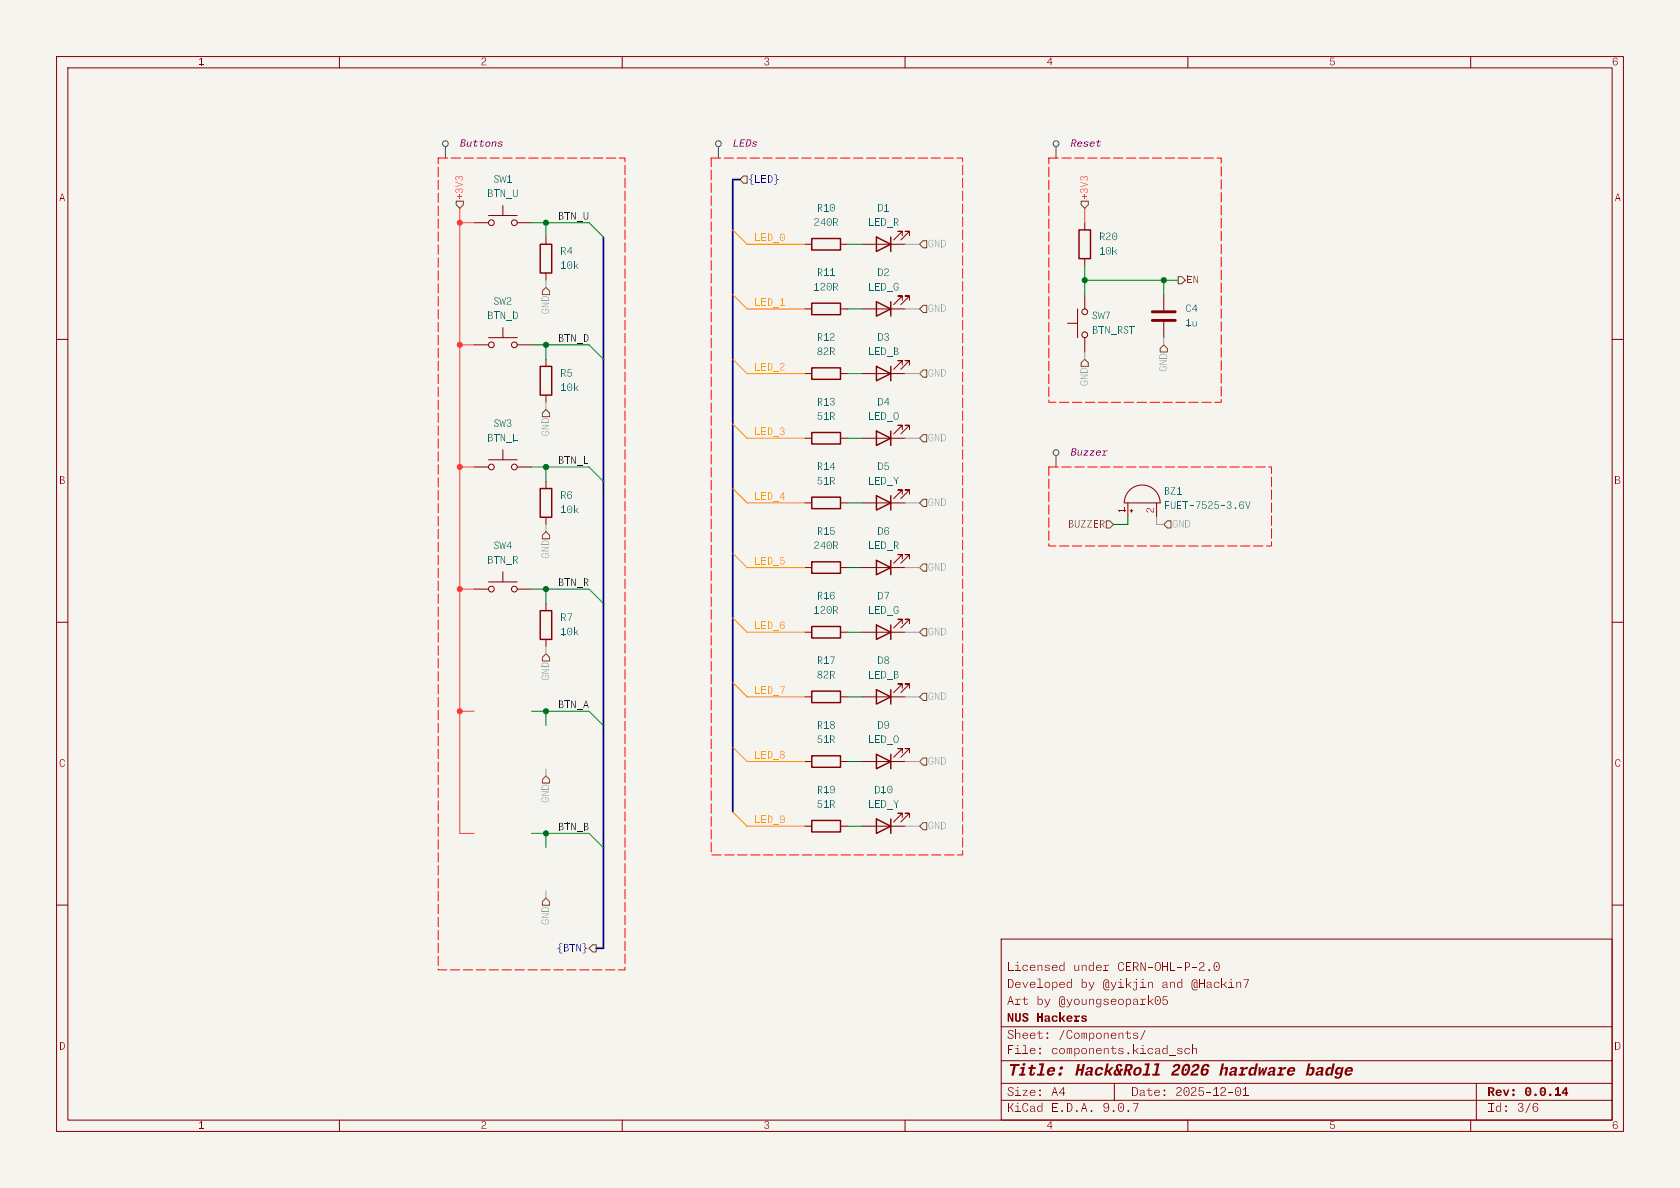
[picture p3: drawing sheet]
<svg xmlns="http://www.w3.org/2000/svg" width="297mm" height="210mm" viewBox="0 0 297 210" stroke-linecap="round" stroke-linejoin="round" font-family="sans-serif">
<path d="M0 0h297v210h-297z" fill="#f5f4ef" stroke="#f5f4ef" stroke-width=".18"/>
<g fill="none" stroke="#840000" stroke-width=".18">
<path d="M10 10h277v190h-277zM12 12h273v186h-273zM60 10v2M110 10v2M160 10v2M210 10v2M260 10v2M10 60h2M285 60h2M10 110h2M285 110h2M10 160h2"/>
<path d="M177 166h108v32h-108zM285 160h2M60 198v2M110 198v2M160 198v2M210 198v2M260 198v2"/>
</g>
<g fill="#840000">
<path d="M218.5 192.3a.57 .57 0 0 1 .7 0 .57 .57 0 0 1 .2 .7 .58 .58 0 0 1-.5 .8 .58 .58 0 0 1-.6-.8h.2a.43 .43 0 0 0 .1 .5 .43 .43 0 0 0 .6-.1l.1-.4a.43 .43 0 0 0-.2-.6 .43 .43 0 0 0-.5 .1l-.1 .5h-.2z"/>
<path d="M219.7 192.5l.5-.3-.2 .3-.3 .1z"/>
<path d="M220.1 192.2h.1v1.5h-.1z"/>
<path d="M219.7 193.6h1v.1h-1z"/>
<circle cx="205.9" cy="193.6" r=".17"/>
<circle cx="205.9" cy="192.8" r=".17"/>
<circle cx="218.9" cy="192.9" r=".15"/>
</g>
<path d="M177 194.5h108" fill="none" stroke="#840000" stroke-width=".18"/>
<g fill="#840000">
<path d="M200.3 195h1l-.6 1.5h-.1l.6-1.4h-.9z"/>
<circle cx="193" cy="196.4" r=".17"/>
</g>
<path d="M177 191.5h108" fill="none" stroke="#840000" stroke-width=".18"/>
<g fill="#840000">
<path d="M276.7 192.2h.3v1.5h-.3l.1-1.2-.5 .6h.9v.3h-1.1v-.3z"/>
<path d="M271.1 195.1l.6-.1 .2 .3-.1 .1a.37 .37 0 0 0-.5-.3 .37 .37 0 0 0-.2 .5v.1a.45 .45 0 0 0 0 .6 .45 .45 0 0 0 .6 .1 .41 .41 0 0 0-.1-.7 .41 .41 0 0 0-.6 .3 .5 .5 0 0 1 .8-.2 .5 .5 0 0 1-.1 .8 .5 .5 0 0 1-.7-.4l-.1-.6z"/>
<circle cx="183.9" cy="193.6" r=".17"/>
<circle cx="183.9" cy="192.8" r=".17"/>
<circle cx="266.3" cy="196.4" r=".17"/>
<circle cx="266.3" cy="195.6" r=".17"/>
</g>
<path d="M177 187.5h108" fill="none" stroke="#840000" stroke-width=".18"/>
<g fill="#840000">
<path d="M185.4 188.8a.64 .64 0 0 1 .8-.2 .64 .64 0 0 1 .3 .8h-1.1v-.2l.7 .1a.32 .32 0 0 0-.3-.4 .32 .32 0 0 0-.3 .3 .36 .36 0 0 0 0 .6 .36 .36 0 0 0 .6-.1h.3a.74 .74 0 0 1-1.2 .4 .74 .74 0 0 1 .2-1.3z"/>
<path d="M203.7 189.8h1.3v.3h-1.3z"/>
<path d="M227.8 188.8a.64 .64 0 0 1 .8-.2 .64 .64 0 0 1 .3 .8h-1.1l.1-.2 .7 .1a.32 .32 0 0 0-.3-.4 .32 .32 0 0 0-.3 .3 .36 .36 0 0 0 0 .6 .36 .36 0 0 0 .5-.1h.4a.74 .74 0 0 1-1.2 .4 .74 .74 0 0 1 .1-1.3z"/>
<path d="M182.2 185.4l.6-.1 .2 .5h-.9v-.1h.8a.41 .41 0 0 0-.5-.3 .41 .41 0 0 0-.3 .5 .41 .41 0 0 0 .5 .3l.4-.1a.55 .55 0 0 1-.8 .1 .55 .55 0 0 1 0-.8z"/>
<path d="M206.7 186.6h1.1v.1h-1.1z"/>
<path d="M208.2 185.4l.5-.1 .3 .3-.3-.2a.23 .23 0 0 0-.3-.1 .23 .23 0 0 0-.1 .3l.2 .1a.36 .36 0 0 1 .5 .4 .36 .36 0 0 1-.5 .2l-.3-.1-.1-.2h.1a.32 .32 0 0 0 .3 .3 .32 .32 0 0 0 .3-.4l-.3-.1a.3 .3 0 0 1-.3-.1 .3 .3 0 0 1 0-.3z"/>
<path d="M209.6 185.4l.5-.1 .3 .2-.2 .1a.39 .39 0 0 0-.5-.1 .39 .39 0 0 0 0 .6 .39 .39 0 0 0 .6-.1h.1a.55 .55 0 0 1-.9 .2 .55 .55 0 0 1 .1-.8z"/>
<path d="M210.8 184.7h.1v1.6h-.1z"/>
<path d="M210.9 185.4l.3-.1 .3 .1 .1 .9h-.1v-.7a.31 .31 0 0 0-.3-.2 .31 .31 0 0 0-.3 .2z"/>
<circle cx="187.4" cy="189.9" r=".31"/>
<circle cx="187.7" cy="188.8" r=".31"/>
<circle cx="183.9" cy="186.2" r=".17"/>
<circle cx="183.9" cy="185.4" r=".17"/>
</g>
<path d="M177 181.5h108" fill="none" stroke="#840000" stroke-width=".18"/>
<g fill="#840000">
<path d="M200.4 182.7l.5-.1 .3 .3-.3-.2a.23 .23 0 0 0-.3-.1 .23 .23 0 0 0-.1 .3l.2 .1a.36 .36 0 0 1 .5 .4 .36 .36 0 0 1-.6 .2l-.2-.1-.1-.2h.1a.32 .32 0 0 0 .3 .3 .32 .32 0 0 0 .3-.4l-.3-.1a.3 .3 0 0 1-.3-.1 .3 .3 0 0 1 0-.3z"/>
<path d="M202.4 182.1h.1l-.8 1.7h-.1z"/>
<path d="M191.2 179.6l.5-.1 .4 .1v.2l-.6-.1 .2 .2a.38 .38 0 0 1 .5 .4 .38 .38 0 0 1-.6 .4 .41 .41 0 0 1-.5-.4l.7 .1v-.1l-.2-.1a.35 .35 0 0 1-.4-.2 .35 .35 0 0 1 0-.4z"/>
<path d="M181.1 176.2h.1v1.1a.22 .22 0 0 0 .2 .2 .22 .22 0 0 0 .2-.3h.1a.34 .34 0 0 1-.3 .5 .34 .34 0 0 1-.3-.4z"/>
<path d="M180.7 176.6h1v.1h-1z"/>
<path d="M205.6 176.1h.8v.1h-.7l-.1 .6a.49 .49 0 0 1 .8 .2 .49 .49 0 0 1-.3 .7 .49 .49 0 0 1-.6-.5h.1a.38 .38 0 0 0 .6 .2 .38 .38 0 0 0 .1-.5 .38 .38 0 0 0-.6 0h-.2z"/>
<path d="M189.4 173h.1v1.6l-.1-.2z"/>
<path d="M188.7 173.7l.4-.1 .3 .1v.2a.38 .38 0 0 0-.6-.1 .38 .38 0 0 0 0 .6 .38 .38 0 0 0 .6-.1 .46 .46 0 0 1-.7 .3 .46 .46 0 0 1-.1-.7z"/>
<path d="M201.6 174.5h.9v.1h-.9z"/>
<path d="M203 173.6l.1 .1v.9h-.1z"/>
<path d="M203.1 173.7l.3-.1 .3 .1 .1 .9h-.1v-.7a.31 .31 0 0 0-.3-.2 .31 .31 0 0 0-.3 .2z"/>
<path d="M188.1 170h.1v1.6l-.1-.2z"/>
<path d="M187.4 170.7l.4-.1 .3 .1v.2a.38 .38 0 0 0-.6-.1 .38 .38 0 0 0 0 .6 .38 .38 0 0 0 .6-.1 .46 .46 0 0 1-.7 .3 .46 .46 0 0 1-.1-.7z"/>
<path d="M195.5 170.7l.6-.1v.1l-.6 .2z"/>
<path d="M195.1 171.5h.8v.1h-.8z"/>
<path d="M214.7 170.2a.57 .57 0 0 1 .7 0 .57 .57 0 0 1 .2 .7 .58 .58 0 0 1-.5 .8 .58 .58 0 0 1-.5-.8h.1a.43 .43 0 0 0 .1 .5 .43 .43 0 0 0 .6-.1l.1-.4a.43 .43 0 0 0-.1-.6 .43 .43 0 0 0-.6 .1l-.1 .5h-.1z"/>
<circle cx="185.2" cy="183.5" r=".17"/>
<circle cx="185.2" cy="182.7" r=".17"/>
<circle cx="215.1" cy="170.8" r=".15"/>
</g>
<g fill="none" stroke="#840000" stroke-width=".18">
<path d="M96.5 41.9v1.3M96.5 48.3v1.2M142.2 54.6h1.3M148.6 54.6h1.3M188.7 57.2h1.8M190.5 54.6v5.1M191.8 52.1v2.5M191.8 59.7v2.5M205.7 52.1v2.8M205.7 56.9v2.8M88.9 79.5v1.8M96.5 63.5v1.3"/>
<path d="M96.5 69.9v1.2M142.2 66h1.3M148.6 66h1.3M152.4 66h7.6M159.5 64.5v-.7h-.8h.8l-1.5 1.5M160.8 64.5v-.7h-.8h.8l-1.5 1.5M83.8 82.6h2.6M86.4 81.3h5M91.4 82.6h2.6M96.5 85.1v1.3M96.5 91.4v1.3M142.2 88.9h1.3"/>
<path d="M148.6 88.9h1.3M152.4 88.9h7.6M159.5 87.4v-.8h-.8h.8l-1.5 1.5M159.5 98.8v-.8h-.8h.8l-1.5 1.6M160.8 87.4v-.8h-.8h.8l-1.5 1.5M160.8 98.8v-.8h-.8h.8l-1.5 1.6M199.4 88.9v2.5M199.7 86.7a3.2 3.2 0 0 1 3.4-.7 3.2 3.2 0 0 1 2 2.9h-6.3a3.2 3.2 0 0 1 .9-2.2zM199.8 90.3h.5M200 90v.6M204.5 88.9v2.5M83.8 104.1h2.6"/>
<path d="M86.4 102.9h5M88.9 101.1v1.8M91.4 104.1h2.6M142.2 100.3h1.3M148.6 100.3h1.3M152.4 111.8h7.6M152.4 100.3h7.6M159.5 110.2v-.7h-.8h.8l-1.5 1.5M160.8 110.2v-.7h-.8h.8l-1.5 1.5M142.2 123.2h1.3M142.2 134.6h1.3M148.6 123.2h1.3"/>
<path d="M148.6 134.6h1.3M152.4 123.2h7.6M152.4 134.6h7.6M159.5 121.7v-.8h-.8h.8l-1.5 1.5M159.5 133.1v-.8h-.8h.8l-1.5 1.6M160.8 121.7v-.8h-.8h.8l-1.5 1.5M160.8 133.1v-.8h-.8h.8l-1.5 1.6M142.2 146.1h1.3M148.6 146.1h1.3M197 191.5v3M261 191.5v6.5"/>
<circle cx="191.8" cy="59.2" r=".51"/>
<circle cx="191.8" cy="55.1" r=".51"/>
<circle cx="86.9" cy="82.6" r=".51"/>
<circle cx="90.9" cy="82.6" r=".51"/>
<circle cx="86.9" cy="104.1" r=".51"/>
<circle cx="90.9" cy="104.1" r=".51"/>
</g>
<g fill="none" stroke="#840000" stroke-width=".25">
<path d="M95.5 43.2h2v5.1h-2zM143.5 53.6h5.1v2h-5.1zM95.5 64.8h2v5.1h-2zM143.5 65h5.1v2.1h-5.1zM154.9 64.8l2.6 1.2-2.6 1.3zM157.5 64.8v2.5M95.5 86.4h2v5h-2zM143.5 87.9h5.1v2h-5.1zM143.5 99.3h5.1v2h-5.1zM154.9 87.6l2.6 1.3-2.6 1.3zM154.9 99.1l2.6 1.2-2.6 1.3zM157.5 87.6v2.6"/>
<path d="M157.5 99.1v2.5M154.9 110.5l2.6 1.3-2.6 1.2zM157.5 110.5v2.5M143.5 133.6h5.1v2h-5.1zM143.5 122.2h5.1v2h-5.1zM154.9 121.9l2.6 1.3-2.6 1.3zM154.9 133.4l2.6 1.2-2.6 1.3zM157.5 121.9v2.6M157.5 133.4v2.5M143.5 145h5.1v2.1h-5.1z"/>
</g>
<path d="M203.7 55.1h4.1M203.7 56.6h4.1" fill="none" stroke="#840000" stroke-width=".51"/>
<g fill="#006464">
<path d="M219.2 88.7l.4-.1a.19 .19 0 0 1 .2 .1 .19 .19 0 0 1 0 .3l-.2-.3a.6 .6 0 0 0-.4 .6 .6 .6 0 0 0 .4 .6 .34 .34 0 0 0 .1-.6 .34 .34 0 0 0-.6 .2 .42 .42 0 0 1 .7-.2 .42 .42 0 0 1-.1 .7 .42 .42 0 0 1-.6-.3v-.6z"/>
<path d="M220.2 88.6h.1l.3 1.2 .4-1.2h.1l-.4 1.3h-.1z"/>
</g>
<g fill="none" stroke="#840000" stroke-width=".18">
<path d="M83.8 39.4h2.6M86.4 38.1h5M88.9 36.3v1.8M91.4 39.4h2.6M191.8 39.4v1.2M86.4 59.7h5M88.9 57.9v1.8M142.2 43.2h1.3M148.6 43.2h1.3M152.4 43.2h7.6M152.4 54.6h7.6M159.5 41.7v-.8h-.8h.8l-1.5 1.5"/>
<path d="M159.5 53.1v-.8h-.8h.8l-1.5 1.5M160.8 41.7v-.8h-.8h.8l-1.5 1.5M160.8 53.1v-.8h-.8h.8l-1.5 1.5M191.8 45.7v1.3M83.8 61h2.6M91.4 61h2.6M142.2 77.5h1.3M148.6 77.5h1.3M152.4 77.5h7.6M159.5 75.9v-.7h-.8h.8l-1.5 1.5M160.8 75.9v-.7h-.8h.8l-1.5 1.5M96.5 106.7v1.3"/>
<path d="M96.5 113v1.3M142.2 111.8h1.3M148.6 111.8h1.3M152.4 146.1h7.6M159.5 144.5v-.7h-.8h.8l-1.5 1.5M160.8 144.5v-.7h-.8h.8l-1.5 1.5"/>
<circle cx="86.9" cy="39.4" r=".51"/>
<circle cx="90.9" cy="39.4" r=".51"/>
<circle cx="86.9" cy="61" r=".51"/>
<circle cx="90.9" cy="61" r=".51"/>
</g>
<g fill="none" stroke="#840000" stroke-width=".25">
<path d="M143.5 42.2h5.1v2h-5.1zM154.9 41.9l2.6 1.3-2.6 1.3zM154.9 53.3l2.6 1.3-2.6 1.3zM157.5 41.9v2.6M157.5 53.3v2.6M190.8 40.6h2v5.1h-2zM143.5 76.5h5.1v2h-5.1zM154.9 76.2l2.6 1.3-2.6 1.2zM157.5 76.2v2.5M95.5 108h2v5h-2zM143.5 110.7h5.1v2.1h-5.1zM154.9 144.8l2.6 1.3-2.6 1.2z"/>
<path d="M157.5 144.8v2.5"/>
</g>
<g fill="none" stroke="#484848" stroke-width=".18">
<path d="M78.7 25.9v2M127 25.9v2"/>
<circle cx="78.7" cy="25.4" r=".51"/>
<circle cx="127" cy="25.4" r=".51"/>
</g>
<path d="M88.2 25.1l.5-.1 .2 .2-.2 .1a.2 .2 0 0 0-.2-.2 .2 .2 0 0 0-.1 .3 .3 .3 0 0 1 .4 .3 .3 .3 0 0 1-.4 .2l-.4-.1v-.1l.1-.1a.22 .22 0 0 0 .3 .2 .22 .22 0 0 0 .1-.2l-.4-.2z" fill="#840084"/>
<g fill="none" stroke="#484848" stroke-width=".18">
<path d="M186.7 80.5v2.1"/>
<circle cx="186.7" cy="80" r=".51"/>
</g>
<path d="M195.3 79.8l.5-.2v.2l-.5 .1z" fill="#840084"/>
<g fill="none" stroke="#484848" stroke-width=".18">
<path d="M186.7 25.9v2"/>
<circle cx="186.7" cy="25.4" r=".51"/>
</g>
<path d="M193.8 25h.9l-.1 .2h-.8z" fill="#840084"/>
<path d="M77.5 27.9h33v143.6h-33v-143.6M125.7 27.9h44.5v123.2h-44.5v-123.2M185.4 27.9h30.5v43.2h-30.5v-43.2M185.4 82.6h39.4v13.9h-39.4v-13.9" fill="none" stroke="#f00" stroke-width=".18" stroke-dasharray="1.7 .6"/>
<path d="M80.6 35.6h1.3v.6l-.6 .6-.7-.6zM96.5 50.8l.7 .6v.7h-1.3v-.7zM163.2 54h.6v1.2h-.6l-.6-.6zM163.2 88.3h.6v1.2h-.6l-.6-.6zM96.5 137.2l.7 .6v.6h-1.3v-.6z" fill="none" stroke="#725600" stroke-width=".18"/>
<path d="M103 166.7l.4 .1 .1 .6 .3 .2v.1l-.3 .2-.1 .5-.4 .1 .3-.1v-.4a.3 .3 0 0 1 .1-.3 .3 .3 0 0 1 .3-.1h-.1a.57 .57 0 0 1-.3-.7z" fill="#000084"/>
<g fill="none" stroke="#725600" stroke-width=".18">
<path d="M208.3 48.9h.6l.6 .6-.6 .7h-.6zM96.5 72.4l.7 .6v.7h-1.3v-.7zM163.2 65.4h.6v1.3h-.6l-.6-.7zM163.2 76.8h.6v1.3h-.6l-.6-.6zM191.8 63.5l.6 .6v.7h-1.3v-.7zM205.7 61l.7 .6v.6h-1.3v-.6zM96.5 94l.7 .6v.7h-1.3v-.7zM163.2 99.7h.6v1.3h-.6l-.6-.7zM195.6 92.1h.6l.6 .6-.6 .6h-.6zM206.4 92.1h.6v1.2h-.6l-.7-.6zM96.5 115.6l.7 .6v.6h-1.3v-.6zM163.2 111.1h.6v1.3h-.6l-.6-.6z"/>
<path d="M163.2 134h.6v1.3h-.6l-.6-.7zM163.2 122.6h.6v1.2h-.6l-.6-.6zM96.5 158.8l.7 .6v.6h-1.3v-.6zM163.2 145.4h.6v1.3h-.6l-.6-.6zM104.8 167h.6v1.3h-.6l-.7-.7z"/>
</g>
<path d="M136.8 30.8l.5 .1v.6l.4 .2v.1l-.4 .2v.6h-.5l.4-.1v-.3a.3 .3 0 0 1 0-.4 .3 .3 0 0 1 .3 0v-.1a.57 .57 0 0 1-.3-.7z" fill="#000084"/>
<path d="M131.4 31.1h.7v1.3h-.7l-.6-.6zM191.1 35.6h1.3v.6l-.6 .6-.7-.6zM163.2 42.5h.6v1.3h-.6l-.6-.6z" fill="none" stroke="#725600" stroke-width=".18"/>
<path d="M130.8 31.8h-1.3v111.7M106.7 41.9v125.7h-1.3" fill="none" stroke="#000084" stroke-width=".3"/>
<g fill="none" stroke="#9e9e9e" stroke-width=".18">
<path d="M96.5 49.5v1.3M160 54.6h2.6M160 43.2h2.6M205.7 59.7v1.3M96.5 71.1v1.3M160 77.5h2.6M160 66h2.6M191.8 62.2v1.3M96.5 92.7v1.3M160 88.9h2.6M204.5 91.4v1.3h1.2M96.5 114.3v1.3"/>
<path d="M160 111.8h2.6M160 100.3h2.6M96.5 135.9v1.3M160 134.6h2.6M160 123.2h2.6M96.5 157.5v1.3M160 146.1h2.6"/>
</g>
<g fill="none" stroke="#009600" stroke-width=".18">
<path d="M94 39.4h10.1l2.6 2.5M96.5 39.4v2.5M149.9 54.6h2.5M149.9 43.2h2.5M191.8 49.5h16.5M191.8 47v5.1M205.7 49.5v2.6M94 61h10.1l2.6 2.5M96.5 61v2.5M149.9 66h2.5M149.9 77.5h2.5M94 82.6h10.1l2.6 2.5"/>
<path d="M96.5 82.6v2.5M149.9 88.9h2.5M199.4 91.4v1.3h-2.6M94 104.1h10.1l2.6 2.6M96.5 104.1v2.6M149.9 111.8h2.5M149.9 100.3h2.5M94 125.7h10.1l2.6 2.6M96.5 125.7v2.6M149.9 134.6h2.5M149.9 123.2h2.5M94 147.3h10.1l2.6 2.6"/>
<path d="M96.5 147.3v2.6M149.9 146.1h2.5"/>
</g>
<path d="M129.5 52.1l2.6 2.5h10.1M129.5 40.6l2.6 2.6h10.1M129.5 74.9l2.6 2.6h10.1M129.5 63.5l2.6 2.5h10.1M129.5 97.8l2.6 2.5h10.1M129.5 86.4l2.6 2.5h10.1M129.5 109.2l2.6 2.6h10.1M129.5 120.7l2.6 2.5h10.1M129.5 132.1l2.6 2.5h10.1M129.5 143.5l2.6 2.6h10.1" fill="none" stroke="#ff9800" stroke-width=".18"/>
<path d="M81.3 36.8v110.5h2.5M81.3 39.4h2.5M191.8 36.8v2.6M81.3 61h2.5M81.3 82.6h2.5M81.3 104.1h2.5M81.3 125.7h2.5" fill="none" stroke="#f44336" stroke-width=".18"/>
<g fill="#f44336" stroke="#f44336" stroke-width=".18">
<circle cx="81.3" cy="82.6" r=".46"/>
<circle cx="81.3" cy="61" r=".46"/>
<circle cx="81.3" cy="39.4" r=".46"/>
<circle cx="81.3" cy="104.1" r=".46"/>
<circle cx="81.3" cy="125.7" r=".46"/>
</g>
<g fill="#009600" stroke="#009600" stroke-width=".18">
<circle cx="96.5" cy="39.4" r=".46"/>
<circle cx="96.5" cy="104.1" r=".46"/>
<circle cx="96.5" cy="125.7" r=".46"/>
<circle cx="96.5" cy="147.3" r=".46"/>
<circle cx="96.5" cy="82.6" r=".46"/>
<circle cx="96.5" cy="61" r=".46"/>
<circle cx="191.8" cy="49.5" r=".46"/>
<circle cx="205.7" cy="49.5" r=".46"/>
</g>
<g font-size="2.8" fill="#840000">
<text x="178" y="190.7">Title:</text>
<text x="189.9" y="190.7">Hack&amp;Roll</text>
<text x="206.9" y="190.7">2026</text>
<text x="215.4" y="190.7">hardware</text>
<text x="230.6" y="190.7">badge</text>
</g>
<g font-size="2.1" fill="#840000">
<text x="178" y="172.1">Licensed</text>
<text x="189.7" y="172.1">under</text>
<text x="197.5" y="172.1">CERN-OHL-P-2.0</text>
<text x="178" y="178.1">Art</text>
<text x="178" y="175.1">Developed</text>
<text x="183.2" y="178.1">by</text>
<text x="187.1" y="178.1">@youngseopark05</text>
<text x="191" y="175.1">by</text>
<text x="194.9" y="175.1">@yikjin</text>
<text x="205.3" y="175.1">and</text>
<text x="210.5" y="175.1">@Hackin7</text>
<text x="178" y="184.1">Sheet:</text>
<text x="178" y="181.1">NUS Hackers</text>
<text x="187.1" y="184.1">/Components/</text>
<text x="178" y="186.8">File:</text>
<text x="185.8" y="186.8">components.kicad_sch</text>
<text x="178" y="197">KiCad</text>
<text x="178" y="194.2">Size:</text>
<text x="185.8" y="197">E.D.A.</text>
<text x="185.8" y="194.2">A4</text>
<text x="194.9" y="197">9.0.7</text>
<text x="200" y="194.2">Date:</text>
<text x="207.8" y="194.2">2025-12-01</text>
<text x="263" y="194.2">Rev:</text>
<text x="263" y="197">Id:</text>
<text x="268.2" y="197">3/6</text>
<text x="269.5" y="194.2">0.0.14</text>
</g>
<g font-size="1.8" fill="#840000">
<text x="35" y="11.9">1</text>
<text x="85" y="11.9">2</text>
<text x="135" y="11.9">3</text>
<text x="185" y="11.9">4</text>
<text x="235" y="11.9">5</text>
<text x="285" y="11.9">6</text>
<text x="10.4" y="35.9">A</text>
<text x="285.4" y="35.9">A</text>
<text x="10.4" y="85.9">B</text>
<text x="285.4" y="85.9">B</text>
<text x="10.4" y="135.9">C</text>
<text x="285.4" y="135.9">C</text>
<text x="10.4" y="185.9">D</text>
<text x="285.4" y="185.9">D</text>
<text x="35" y="199.9">1</text>
<text x="85" y="199.9">2</text>
<text x="135" y="199.9">3</text>
<text x="185" y="199.9">4</text>
<text x="235" y="199.9">5</text>
<text x="285" y="199.9">6</text>
</g>
<g font-size="1.8" fill="#840084">
<text x="81.3" y="26.3">Buttons</text>
<text x="129.5" y="26.3">LEDs</text>
<text x="189.2" y="26.3">Reset</text>
<text x="189.2" y="80.9">Buzzer</text>
</g>
<g font-size="1.8" fill="#f44336">
<text x="82.2" y="35.4" transform="rotate(-90 82.2 35.4)">+3V3</text>
<text x="192.7" y="35.4" transform="rotate(-90 192.7 35.4)">+3V3</text>
</g>
<g font-size="1.8" fill="#006464">
<text x="86.1" y="35.2">BTN_U</text>
<text x="87.2" y="32.6">SW1</text>
<text x="143.8" y="40.3">240R</text>
<text x="144.4" y="37.7">R10</text>
<text x="153.5" y="40.3">LED_R</text>
<text x="155.1" y="37.7">D1</text>
<text x="99.1" y="45.3">R4</text>
<text x="99.1" y="47.9">10k</text>
<text x="194.3" y="42.8">R20</text>
<text x="194.3" y="45.3">10k</text>
<text x="143.8" y="51.7">120R</text>
<text x="144.4" y="49.2">R11</text>
<text x="153.5" y="51.7">LED_G</text>
<text x="155.1" y="49.2">D2</text>
<text x="86.1" y="56.8">BTN_D</text>
<text x="87.2" y="54.2">SW2</text>
<text x="193" y="56.8">SW7</text>
<text x="193" y="59.3">BTN_RST</text>
<text x="209.5" y="55.5">C4</text>
<text x="209.5" y="58">1u</text>
<text x="144.4" y="60.6">R12</text>
<text x="144.4" y="63.1">82R</text>
<text x="153.5" y="63.1">LED_B</text>
<text x="155.1" y="60.6">D3</text>
<text x="99.1" y="66.9">R5</text>
<text x="99.1" y="69.5">10k</text>
<text x="87.2" y="75.8">SW3</text>
<text x="144.4" y="72">R13</text>
<text x="144.4" y="74.6">51R</text>
<text x="153.5" y="74.6">LED_O</text>
<text x="155.1" y="72">D4</text>
<text x="86.1" y="78.4">BTN_L</text>
<text x="144.4" y="83.4">R14</text>
<text x="155.1" y="83.4">D5</text>
<text x="99.1" y="88.5">R6</text>
<text x="144.4" y="86">51R</text>
<text x="153.5" y="86">LED_Y</text>
<text x="205.7" y="87.8">BZ1</text>
<text x="99.1" y="91.1">10k</text>
<text x="144.4" y="94.9">R15</text>
<text x="155.1" y="94.9">D6</text>
<text x="205.7" y="90.3">FUET-7525-3.6V</text>
<text x="86.1" y="100">BTN_R</text>
<text x="87.2" y="97.4">SW4</text>
<text x="143.8" y="97.4">240R</text>
<text x="153.5" y="97.4">LED_R</text>
<text x="144.4" y="106.3">R16</text>
<text x="155.1" y="106.3">D7</text>
<text x="99.1" y="110.1">R7</text>
<text x="99.1" y="112.7">10k</text>
<text x="143.8" y="108.8">120R</text>
<text x="153.5" y="108.8">LED_G</text>
<text x="144.4" y="117.7">R17</text>
<text x="155.1" y="117.7">D8</text>
<text x="144.4" y="120.3">82R</text>
<text x="153.5" y="120.3">LED_B</text>
<text x="144.4" y="129.2">R18</text>
<text x="144.4" y="131.7">51R</text>
<text x="153.5" y="131.7">LED_O</text>
<text x="155.1" y="129.2">D9</text>
<text x="144.4" y="140.6">R19</text>
<text x="144.4" y="143.1">51R</text>
<text x="153.5" y="143.1">LED_Y</text>
<text x="154.6" y="140.6">D10</text>
</g>
<g font-size="1.8" fill="#000084">
<text x="132.3" y="32.6">{LED}</text>
<text x="98.4" y="168.5">{BTN}</text>
</g>
<g font-size="1.8" fill="#0f0f0f">
<text x="98.6" y="39">BTN_U</text>
<text x="98.6" y="60.6">BTN_D</text>
<text x="98.6" y="82.2">BTN_L</text>
<text x="98.6" y="103.8">BTN_R</text>
<text x="98.6" y="125.4">BTN_A</text>
<text x="98.6" y="147">BTN_B</text>
</g>
<g font-size="1.8" fill="#ff9800">
<text x="133.3" y="42.8">LED_0</text>
<text x="133.3" y="54.3">LED_1</text>
<text x="133.3" y="65.7">LED_2</text>
<text x="133.3" y="77.1">LED_3</text>
<text x="133.3" y="88.6">LED_4</text>
<text x="133.3" y="100">LED_5</text>
<text x="133.3" y="111.4">LED_6</text>
<text x="133.3" y="122.8">LED_7</text>
<text x="133.3" y="134.3">LED_8</text>
<text x="133.3" y="145.7">LED_9</text>
</g>
<g font-size="1.8" fill="#9e9e9e">
<text x="164" y="44.1">GND</text>
<text x="97.4" y="55.6" transform="rotate(-90 97.4 55.6)">GND</text>
<text x="164" y="55.5">GND</text>
<text x="206.6" y="65.7" transform="rotate(-90 206.6 65.7)">GND</text>
<text x="164" y="66.9">GND</text>
<text x="192.7" y="68.3" transform="rotate(-90 192.7 68.3)">GND</text>
<text x="97.4" y="77.2" transform="rotate(-90 97.4 77.2)">GND</text>
<text x="164" y="78.4">GND</text>
<text x="164" y="89.8">GND</text>
<text x="207.2" y="93.6">GND</text>
<text x="97.4" y="98.7" transform="rotate(-90 97.4 98.7)">GND</text>
<text x="164" y="101.2">GND</text>
<text x="164" y="112.7">GND</text>
<text x="97.4" y="120.3" transform="rotate(-90 97.4 120.3)">GND</text>
<text x="164" y="124.1">GND</text>
<text x="164" y="135.5">GND</text>
<text x="97.4" y="141.9" transform="rotate(-90 97.4 141.9)">GND</text>
<text x="164" y="146.9">GND</text>
<text x="97.4" y="163.5" transform="rotate(-90 97.4 163.5)">GND</text>
</g>
<g font-size="1.8" fill="#725600">
<text x="209.7" y="50.4">EN</text>
<text x="188.8" y="93.6">BUZZER</text>
</g>
<g font-size="1.8" fill="#a90000">
<text x="199.1" y="90.7" transform="rotate(-90 199.1 90.7)">1</text>
<text x="204.2" y="90.7" transform="rotate(-90 204.2 90.7)">2</text>
</g>
</svg>
